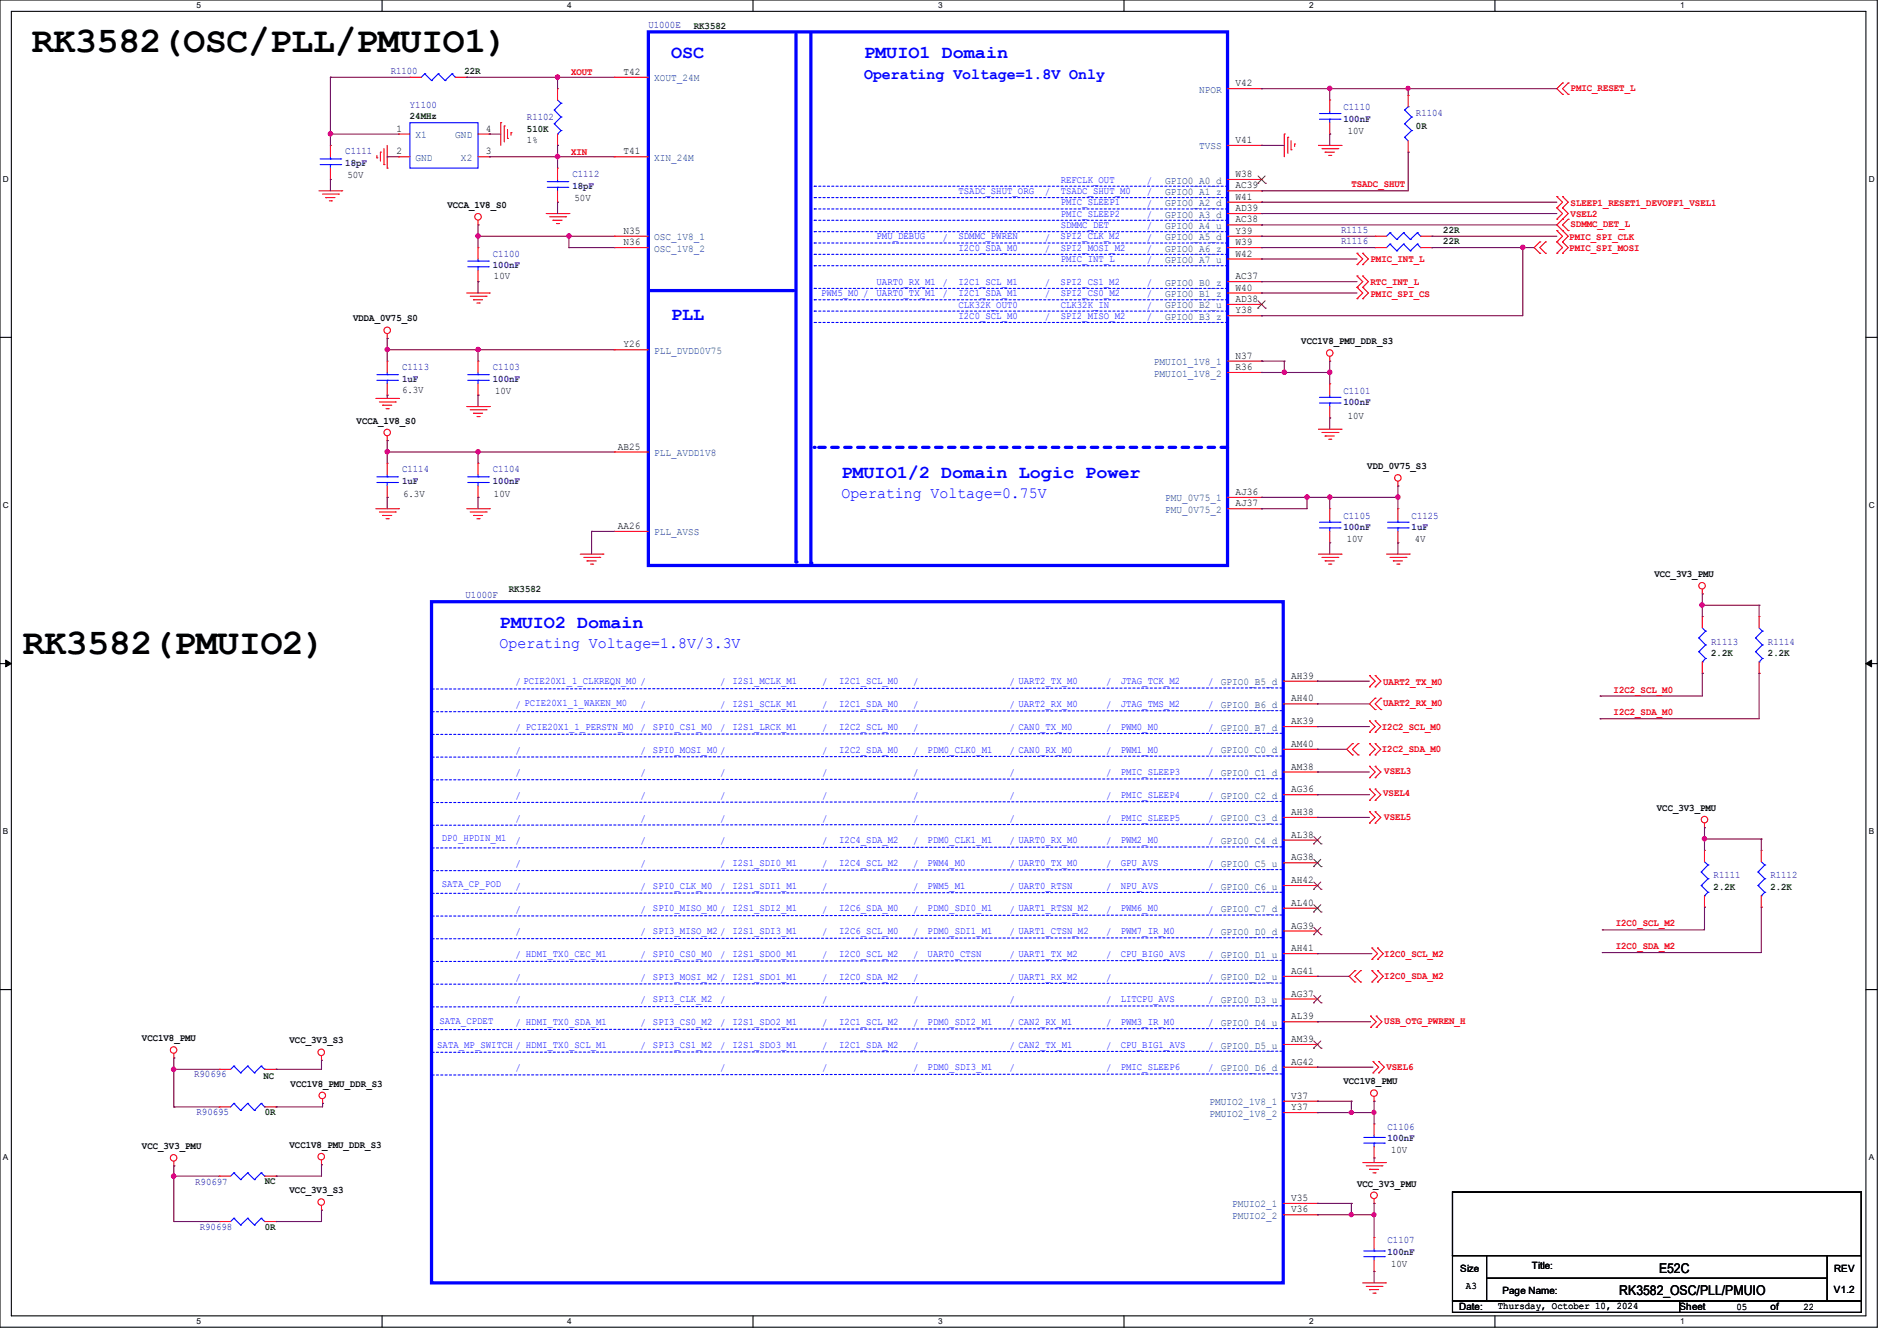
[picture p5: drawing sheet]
<svg xmlns="http://www.w3.org/2000/svg" width="297mm" height="210mm" viewBox="0 0 297 210" stroke-linecap="round" stroke-linejoin="round" font-family="sans-serif">
<path d="M0 0h293.9v207.9h-293.9zM1.8 1.8h290.3v204.3h-290.3z" fill="none" stroke="#000" stroke-width=".17"/>
<g fill="#fff">
<path d="M30.8 .2h.7v1.4h-.7z"/>
<path d="M30.8 206.2h.7v1.4h-.7z"/>
</g>
<path d="M59.8 0v1.8M59.8 206.1v1.8" fill="none" stroke="#000" stroke-width=".17"/>
<g fill="#fff">
<path d="M88.8 .2h.7v1.4h-.7z"/>
<path d="M88.8 206.2h.7v1.4h-.7z"/>
</g>
<path d="M117.9 0v1.8M117.9 206.1v1.8" fill="none" stroke="#000" stroke-width=".17"/>
<g fill="#fff">
<path d="M146.9 .2h.7v1.4h-.7z"/>
<path d="M146.9 206.2h.7v1.4h-.7z"/>
</g>
<path d="M176 0v1.8M176 206.1v1.8" fill="none" stroke="#000" stroke-width=".17"/>
<g fill="#fff">
<path d="M205 .2h.7v1.4h-.7z"/>
<path d="M205 206.2h.7v1.4h-.7z"/>
</g>
<path d="M234.1 0v1.8M234.1 206.1v1.8" fill="none" stroke="#000" stroke-width=".17"/>
<g fill="#fff">
<path d="M263.1 .2h.6v1.4h-.6z"/>
<path d="M263.1 206.2h.6v1.4h-.6z"/>
<path d="M.5 27.3h.9v1.4h-.9z"/>
<path d="M292.6 27.3h.9v1.4h-.9z"/>
<path d="M.5 78.4h.9v1.4h-.9z"/>
<path d="M292.6 78.4h.9v1.4h-.9z"/>
</g>
<path d="M0 52.8h1.8M292.1 52.8h1.8" fill="none" stroke="#000" stroke-width=".17"/>
<g fill="#fff">
<path d="M.5 129.5h.8v1.4h-.8z"/>
<path d="M292.6 129.5h.8v1.4h-.8z"/>
</g>
<path d="M0 103.9h1.8M292.1 103.9h1.8" fill="none" stroke="#000" stroke-width=".17"/>
<path d="M.9 103.4l.9 .5-.9 .5zM292.1 103.9l.9-.5v1z" fill="#000" stroke="#000" stroke-width=".16"/>
<g fill="#fff">
<path d="M.5 180.5h.8v1.4h-.8z"/>
<path d="M292.6 180.5h.8v1.4h-.8z"/>
</g>
<path d="M0 155h1.8M292.1 155h1.8M227.4 186.7h64v9.9h-64zM227.4 196.6h5.3v7.2h-5.3zM232.7 196.6h53.4v3.6h-53.4zM286.1 196.6h5.3v7.2h-5.3zM227.4 203.8h35.6v1.7h-35.6zM232.7 200.2h53.4v3.6h-53.4zM263 203.8h28.4v1.7h-28.4z" fill="none" stroke="#000" stroke-width=".17"/>
<g fill="none" stroke="#f00" stroke-width=".17">
<path d="M64.2 12.1h.1M64.2 12.1h1.8M71.3 12.1h1.8M73.1 12.1h.1M78.4 19.2h.1M78.4 19.2v3.6M79 19.7h.1M79 19.7v2.5M87.3 13.9h.1M87.3 13.9v1.8M208.2 15.7h.1M208.2 15.7v1.7"/>
<path d="M208.2 19.2v1.8M244.6 13h.1M244.6 14.8h.1M244.6 13l-.8 .9 .8 .9M245.5 14.8h.1M245.5 13h.1M245.5 13l-.9 .9 .9 .9M50 29.9h3.5M50.5 30.4h2.5M51 30.9h.1M51 30.9h1.5M51.6 31.5h.3"/>
<path d="M51.7 22.8h.1M51.7 28.1h.1M51.7 22.8v1.8M51.7 26.3v1.8M51.9 31.5h.1M53 30.4h.1M53.5 29.9h.1M59 24.7h.1M59 24.3v.4M59.6 23.8h.1M59.6 23.8v1.4M60.1 25.8h.1"/>
<path d="M60.1 23.3v2.5M60.6 26.3h.1M60.6 22.8v3.5M74.8 35.2h.1M74.8 34.5v.7M79.5 21.7h.1M79.5 20.3v1.4M80 20.8h.1M80 20.8v.4M85.5 33.4h3.6M86.1 34h2.5M86.6 34.5h.1"/>
<path d="M86.6 34.5h1.4M87.1 35h.4M87.3 22.8h.1M87.3 26.3h.1M87.3 31.7h.1M87.3 21v1.8M87.3 26.3v1.8M87.3 29.9v1.8M87.5 35h.1M88.6 34h.1M89.1 33.4h.1M201.1 21h.1"/>
<path d="M201.1 21v3.6M201.6 21.5h.1M201.6 21.5v2.5M202.1 23.5h.1M202.1 22.1v1.4M202.7 22.6h.1M202.7 22.6v.3M206.4 22.8h3.6M207 23.3h2.5M207.5 23.8h.1M207.5 23.8h1.4M208 24.3h.4"/>
<path d="M208.2 21h.1M208.4 24.3h.1M209.5 23.3h.1M210 22.8h.1M212.5 39.7h.1M212.5 39.7l.9 .9-.9 .8M213.4 39.7h.1M213.4 39.7l.8 .9-.8 .8M215.3 37h.1M215.3 38.8h.1M215.3 37h1.8M215.3 38.8h1.8"/>
<path d="M222.4 37h1.8M222.4 38.8h1.8M224.2 37h.1M224.2 38.8h.1M241.1 37.9h.1M241.1 39.7h.1M241.1 37.9l-.9 .9 .9 .9M242 39.7h.1M242 37.9h.1M242 37.9l-.9 .9 .9 .9M243.8 34.3h.1M243.8 32.6h.1"/>
<path d="M243.8 30.8h.1M243.8 37.9h.1M243.8 36.1h.1M243.8 39.7h.1M243.8 32.6l.8 .8-.8 .9M243.8 30.8l.8 .9-.8 .9M243.8 36.1l.8 .9-.8 .9M243.8 37.9l.8 .9-.8 .9M244.6 34.3h.1M244.6 32.6h.1M244.6 30.8h.1M244.6 37.9h.1"/>
<path d="M244.6 36.1h.1M244.6 39.7h.1M244.6 32.6l.9 .8-1.7 1.8 1.7 1.8-.9 .9M244.6 30.8l.9 .9-.9 .9M244.6 37.9l.9 .9-.9 .9M245.5 36.1h.1M245.5 34.3h.1M245.5 34.3l-.9 .9 .9 .9M60.6 53h.1M60.6 56.6h.1M60.6 52.3v.7M60.6 56.6v1.7"/>
<path d="M73.1 45.9h3.5M73.6 46.4h2.5M74.1 46.9h.1M74.1 46.9h1.5M74.7 47.5h.3M74.8 56.6h.1M74.8 56.6v1.7M75 47.5h.1M76.1 46.4h.1M76.6 45.9h.1M208.2 56.6h.1M208.2 55.8v.8"/>
<path d="M212.5 46.8h.1M212.5 45h.1M212.5 41.4h.1M212.5 43.2h.1M212.5 45l.9 .9-.9 .9M212.5 43.2l.9 .9-.9 .9M213.4 46.8h.1M213.4 45h.1M213.4 41.4h.1M213.4 43.2h.1M213.4 45l.8 .9-.8 .9M213.4 43.2l.8 .9-.8 .9"/>
<path d="M58.8 79.7h3.6M58.8 62.4h3.6M59.4 62.9h2.5M59.9 63.5h.1M59.9 63.5h1.4M60.5 64h.3M60.6 69h.1M60.6 61.9h.1M60.6 72.6h.1M60.6 77.9h.1M60.6 60.1v1.8M60.6 68.3v.7"/>
<path d="M60.6 72.6v1.7M60.6 76.1v1.8M60.8 64h.1M61.9 62.9h.1M62.4 79.7h.1M62.4 62.4h.1M73.1 79.7h3.5M73.1 63.7h3.5M73.6 64.2h2.5M74.1 64.7h.1M74.1 64.7h1.5M74.7 65.2h.3"/>
<path d="M74.8 61.9h.1M74.8 60.1v1.8M75 65.2h.1M76.1 64.2h.1M76.6 63.7h.1M76.6 79.7h.1M206.4 67.2h3.6M207 67.7h2.5M207.5 68.3h.1M207.5 68.3h1.4M208 68.8h.4M208.2 60.1h.1"/>
<path d="M208.2 65.4h.1M208.2 60.1v1.8M208.2 63.7v1.7M208.4 68.8h.1M209.5 67.7h.1M210 67.2h.1M218.9 76.1h.1M218.9 79.7h.1M218.9 75.4v.7M218.9 79.7v1.7M59.4 80.2h2.5M59.9 80.7h.1"/>
<path d="M59.9 80.7h1.4M60.5 81.2h.3M60.8 81.2h.1M61.9 80.2h.1M73.6 80.2h2.5M74.1 80.7h.1M74.1 80.7h1.5M74.7 81.2h.3M75 81.2h.1M76.1 80.2h.1M90.8 86.8h3.6M91.4 87.3h2.5"/>
<path d="M91.9 87.8h.1M91.9 87.8h1.4M92.5 88.3h.3M92.8 88.3h.1M93.9 87.3h.1M94.4 86.8h.1M206.4 86.8h3.6M207 87.3h2.5M207.5 87.8h.1M207.5 87.8h1.4M208 88.3h.4M208.4 88.3h.1"/>
<path d="M209.5 87.3h.1M210 86.8h.1M217.1 86.8h3.5M217.6 87.3h2.5M218.1 87.8h.1M218.1 87.8h1.5M218.7 88.3h.3M218.9 85h.1M218.9 83.2v1.8M219 88.3h.1M220.1 87.3h.1M220.6 86.8h.1"/>
<path d="M266.5 93h.1M266.5 92.3v.7M275.4 96.6h.1M275.4 96.6v1.7M211.8 116.5h.1M211.8 118.2h.1M211.8 116.5l-.9 .8 .9 .9M212.6 118.2h.1M212.6 116.5h.1M212.6 116.5l-.8 .8 .8 .9M214.4 107.6h.1M214.4 105.8h.1"/>
<path d="M214.4 114.7h.1M214.4 112.9h.1M214.4 118.2h.1M214.4 116.5h.1M214.4 105.8l.9 .9-.9 .9M214.4 112.9l.9 .9-.9 .9M214.4 116.5l.9 .8-.9 .9M215.3 107.6h.1M215.3 105.8h.1M215.3 109.3h.1M215.3 111.1h.1M215.3 114.7h.1"/>
<path d="M215.3 112.9h.1M215.3 118.2h.1M215.3 116.5h.1M215.3 105.8l.9 .9-.9 .9M215.3 109.3l-.9 .9 .9 .9M215.3 112.9l.9 .9-.9 .9M215.3 116.5l.9 .8-.9 .9M216.2 111.1h.1M216.2 109.3h.1M216.2 109.3l-.9 .9 .9 .9M275.4 105.5h.1M275.4 103.7v1.8"/>
<path d="M214.4 121.8h.1M214.4 120h.1M214.4 128.9h.1M214.4 127.1h.1M214.4 125.3h.1M214.4 123.6h.1M214.4 120l.9 .9-.9 .9M214.4 127.1l.9 .9-.9 .9M214.4 123.6l.9 .9-.9 .8M215.3 121.8h.1M215.3 120h.1M215.3 128.9h.1"/>
<path d="M215.3 127.1h.1M215.3 125.3h.1M215.3 123.6h.1M215.3 120l.9 .9-.9 .9M215.3 127.1l.9 .9-.9 .9M215.3 123.6l.9 .9-.9 .8M266.9 129.6h.1M266.9 133.2h.1M266.9 128.9v.7M266.9 133.2v1.8M212.1 152h.1M212.1 153.8h.1"/>
<path d="M212.1 152l-.9 .9 .9 .9M213 153.8h.1M213 152h.1M213 152l-.9 .9 .9 .9M214.6 159.1h.1M214.6 159.1l.9 .9-.9 .9M214.8 150.2h.1M214.8 148.5h.1M214.8 153.8h.1M214.8 152h.1M214.8 148.5l.9 .9-.9 .8M214.8 152l.9 .9-.9 .9"/>
<path d="M215.5 159.1h.1M215.5 159.1l.9 .9-.9 .9M215.7 150.2h.1M215.7 148.5h.1M215.7 153.8h.1M215.7 152h.1M215.7 148.5l.9 .9-.9 .8M215.7 152l.9 .9-.9 .9M266.9 142.1h.1M266.9 140.3v1.8M27.2 165.7h.1M27.2 165v.7"/>
<path d="M50.3 166.1h.1M50.3 165.4v.7M50.5 172.8h.1M50.5 172.1v.7M214.6 160.9h.1M215 168h.1M215 166.2h.1M215 166.2l.9 .9-.9 .9M215.1 172.5h.1M215.1 176h.1M215.1 171.7v.8M215.1 176v1.8"/>
<path d="M215.1 179.6v1.8M215.5 160.9h.1M215.9 168h.1M215.9 166.2h.1M215.9 166.2l.8 .9-.8 .9M27.2 182.6h.1M27.2 181.9v.7M34.3 191.3h.1M34.3 191.3h1.8M41.4 191.3h1.8M43.2 191.3h.1M50.3 182.4h.1"/>
<path d="M50.3 189.5h.1M50.3 181.7v.7M50.3 188.8v.7M213.4 182.1h3.5M213.9 182.6h2.5M214.4 183.1h.1M214.4 183.1h1.5M215 183.7h.3M215.1 188.5h.1M215.1 181.4h.1M215.1 187.7v.8M215.3 183.7h.1"/>
<path d="M216.4 182.6h.1M216.9 182.1h.1M213.4 200.9h3.5M213.9 201.5h2.5M214.4 202h.1M214.4 202h1.5M215 202.5h.3M215.3 202.5h.1M216.4 201.5h.1M216.9 200.9h.1"/>
<circle cx="74.8" cy="34" r=".51"/>
<circle cx="60.6" cy="51.7" r=".51"/>
<circle cx="208.2" cy="55.3" r=".51"/>
<circle cx="60.6" cy="67.7" r=".51"/>
<circle cx="218.9" cy="74.8" r=".51"/>
<circle cx="266.5" cy="91.7" r=".51"/>
<circle cx="266.9" cy="128.4" r=".51"/>
<circle cx="27.2" cy="164.4" r=".51"/>
<circle cx="50.3" cy="164.8" r=".51"/>
<circle cx="50.5" cy="171.6" r=".51"/>
<circle cx="215.1" cy="171.2" r=".52"/>
<circle cx="27.2" cy="181.3" r=".51"/>
<circle cx="50.3" cy="181.1" r=".51"/>
<circle cx="50.3" cy="188.3" r=".51"/>
<circle cx="215.1" cy="187.2" r=".52"/>
</g>
<g fill="none" stroke="#00f" stroke-width=".17">
<path d="M66.5 11.6h.1M66.5 11.6l-.5 .5M66.5 11.6l1.1 1M67.6 12.6h.1M68.6 11.6h.1M68.6 11.6l-1 1M68.6 11.6l1.1 1M69.7 12.6h.1M70.8 11.6h.1M70.8 11.6l-1.1 1M70.8 11.6l.5 .5M71.3 12.1h.1"/>
<path d="M86.8 17.2h.1M86.8 19.4h.1M86.8 17.2l1 1.1M86.8 19.4l1 1M87.3 15.7l.5 .5M87.8 16.2h.1M87.8 18.3h.1M87.8 16.2l-1 1M87.8 18.3l-1 1.1M206.6 18.7h3.2M206.6 17.8h3.2M208.2 17.8h.1"/>
<path d="M208.2 18.7h.1M208.2 17.4v.4M208.2 18.7v.5M209.8 18.7h.1M209.8 17.8h.1M50.1 25.8h3.2M50.1 24.9h3.2M51.7 24.9h.1M51.7 25.8h.1M51.7 24.6v.3M51.7 25.8v.5M53.3 25.8h.1"/>
<path d="M53.3 24.9h.1M85.7 29.3h3.2M85.7 28.4h3.2M87.3 21h.1M87.3 28.4h.1M87.3 29.3h.1M87.3 28.1v.3M87.3 29.3v.6M87.8 20.4h.1M87.8 20.4l-.5 .6M88.9 29.3h.1M88.9 28.4h.1"/>
<path d="M217.6 36.4h.1M217.6 38.2h.1M217.6 36.4l-.5 .6M217.6 36.4l1.1 1.1M217.6 38.2l-.5 .6M217.6 38.2l1.1 1.1M218.7 37.5h.1M218.7 39.3h.1M219.8 36.4h.1M219.8 38.2h.1M219.8 36.4l-1.1 1.1M219.8 36.4l1 1.1"/>
<path d="M219.8 38.2l-1.1 1.1M219.8 38.2l1 1.1M220.8 37.5h.1M220.8 39.3h.1M221.9 36.4h.1M221.9 38.2h.1M221.9 36.4l-1.1 1.1M221.9 36.4l.5 .6M221.9 38.2l-1.1 1.1M221.9 38.2l.5 .6M222.4 37h.1M222.4 38.8h.1"/>
<path d="M59 59.6h3.2M59 58.7h3.2M60.6 58.7h.1M60.6 59.6h.1M60.6 58.3v.4M60.6 59.6v.5M62.2 59.6h.1M62.2 58.7h.1M73.2 59.6h3.3M73.2 58.7h3.3M74.8 58.7h.1M74.8 59.6h.1"/>
<path d="M74.8 58.3v.4M74.8 59.6v.5M76.5 59.6h.1M76.5 58.7h.1M59 75.6h3.2M59 74.7h3.2M60.6 74.7h.1M60.6 75.6h.1M60.6 74.3v.4M60.6 75.6v.5M62.2 75.6h.1M62.2 74.7h.1"/>
<path d="M206.6 63.1h3.2M206.6 62.2h3.2M208.2 62.2h.1M208.2 63.1h.1M208.2 61.9v.3M208.2 63.1v.6M209.8 63.1h.1M209.8 62.2h.1M217.3 82.7h3.2M217.3 81.8h3.2M218.9 81.8h.1M218.9 82.7h.1"/>
<path d="M218.9 81.4v.4M218.9 82.7v.5M220.5 82.7h.1M220.5 81.8h.1M274.9 99.9h.1M274.9 99.9l1 1.1M275.4 98.3l.5 .5M275.9 98.8h.1M275.9 98.8l-1 1.1M274.9 102.1h.1M274.9 102.1l1 1M275.4 103.7h.1"/>
<path d="M275.9 101h.1M275.9 103.1h.1M275.9 101l-1 1.1M275.9 103.1l-.5 .6M266.4 136.6h.1M266.4 138.7h.1M266.4 136.6l1 1M266.4 138.7l1 1M266.9 135l.5 .5M267.4 135.5h.1M267.4 137.6h.1M267.4 139.7h.1"/>
<path d="M267.4 135.5l-1 1.1M267.4 137.6l-1 1.1M267.4 139.7l-.5 .6M266.9 140.3h.1M213.5 179h3.2M213.5 178.1h3.2M215.1 178.1h.1M215.1 179h.1M215.1 177.8v.3M215.1 179v.6M216.7 179h.1M216.7 178.1h.1"/>
<path d="M36.6 190.8h.1M36.6 190.8l-.5 .5M36.6 190.8l1.1 1.1M37.7 191.9h.1M38.8 190.8h.1M38.8 190.8l-1.1 1.1M38.8 190.8l1 1.1M39.8 191.9h.1M40.9 190.8h.1M40.9 190.8l-1.1 1.1M40.9 190.8l.5 .5M41.4 191.3h.1"/>
</g>
<path d="M101.5 5h90.7v83.6h-90.7z" fill="none" stroke="#00f" stroke-width=".51"/>
<path d="M127.5 46.9h.1M192.2 46.9h-64.7" fill="none" stroke="#00f" stroke-width=".17" stroke-dasharray=".3 .3"/>
<path d="M192.2 70.1h-64.7" fill="none" stroke="#00f" stroke-width=".51" stroke-dasharray="1 1"/>
<circle cx="127.5" cy="70.1" r=".25" fill="#00f" stroke-dasharray="1 1"/>
<g fill="none" stroke="#00f" stroke-width=".17" stroke-dasharray=".3 .3">
<path d="M127.5 29.2h.1M127.5 30.9h.1M127.5 32.7h.1M127.5 34.5h.1M127.5 36.3h.1M127.5 38.1h.1M127.5 39.8h.1M192.2 29.2h-64.7M192.2 30.9h-64.7M192.2 32.7h-64.7M192.2 34.5h-64.7M192.2 36.3h-64.7"/>
<path d="M192.2 38.1h-64.7M192.2 39.8h-64.7M127.5 41.6h.1M127.5 45.2h.1M127.5 48.7h.1M127.5 50.5h.1M192.2 41.6h-64.7M192.2 45.2h-64.7M192.2 48.7h-64.7M192.2 50.5h-64.7"/>
</g>
<path d="M127 5.2v83" fill="none" stroke="#00f" stroke-width=".51"/>
<circle cx="127" cy="88.2" r=".25" fill="#00f"/>
<path d="M124.6 5.3v82.7" fill="none" stroke="#00f" stroke-width=".51"/>
<circle cx="124.6" cy="88" r=".25" fill="#00f"/>
<path d="M101.7 45.5h22.4" fill="none" stroke="#00f" stroke-width=".51"/>
<circle cx="124.1" cy="45.5" r=".25" fill="#00f"/>
<g fill="none" stroke="#f00" stroke-width=".17">
<path d="M96.2 12.1h.1M96.2 12.1h5.3M192.2 13.9h5.3M197.5 13.9h.1M220.5 14.9h.1M220.5 14.9v1.8M62.4 21h.1M62.4 24.6h.1M62.4 24.6h1.8M62.4 21h1.8M74.8 38.8h.1M74.8 24.6h1.8"/>
<path d="M74.8 38.8v1.8M74.8 21h1.8M76.6 24.6h.1M76.6 21h.1M96.2 24.6h.1M96.2 37h.1M96.2 38.8h.1M96.2 38.8h5.3M96.2 24.6h5.3M96.2 37h5.3M192.2 31.7h5.3M192.2 38.8h5.3"/>
<path d="M192.2 28.1h5.3M192.2 33.4h5.3M192.2 29.9h5.3M192.2 37h5.3M192.2 35.2h5.3M192.2 22.8h5.3M197.5 31.7h.1M197.5 38.8h.1M197.5 28.1h.1M197.5 33.4h.1M197.5 29.9h.1M197.5 35.2h.1"/>
<path d="M197.5 37h.1M197.5 22.8h.1M220.5 23.8h.1M220.5 22.1v1.7M74.8 44.1h.1M74.8 42.3v1.8M96.2 54.8h.1M96.2 54.8h5.3M192.2 47.7h5.3M192.2 49.4h5.3M192.2 44.1h5.3M192.2 45.9h5.3"/>
<path d="M192.2 40.6h5.3M192.2 56.6h5.3M192.2 58.3h5.3M197.5 47.7h.1M197.5 49.4h.1M197.5 44.1h.1M197.5 45.9h.1M197.5 40.6h.1M197.5 56.6h.1M197.5 58.3h.1M74.8 72.6h.1M74.8 77.9h.1"/>
<path d="M74.8 72.6v1.7M74.8 76.1v1.8M96.2 70.8h.1M96.2 70.8h5.3M192.2 77.9h5.3M192.2 79.7h5.3M197.5 77.9h.1M197.5 79.7h.1M208.2 79.7h.1M208.2 79.7v1.7M96.2 83.2h.1M96.2 83.2h5.3"/>
<path d="M208.2 85h.1M208.2 83.2v1.8M266.5 96.6h.1M266.5 96.6v1.7M200.9 113.8h5.3M200.9 117.3h5.3M200.9 110.2h5.3M200.9 106.7h5.3M206.2 113.8h.1M206.2 117.3h.1M206.2 110.2h.1M206.2 106.7h.1"/>
<path d="M266.5 105.5h.1M266.5 103.7v1.8M200.9 120.9h5.3M200.9 124.5h5.3M200.9 131.6h5.3M200.9 135.1h5.3M200.9 138.7h5.3M200.9 128h5.3M206.2 120.9h.1M206.2 124.5h.1M206.2 131.6h.1M206.2 135.1h.1"/>
<path d="M206.2 138.7h.1M206.2 128h.1M275.8 133.2h.1M275.8 133.2v1.8M200.9 142.2h5.3M200.9 145.8h5.3M200.9 149.4h5.3M200.9 152.9h5.3M200.9 156.5h5.3M206.2 142.2h.1M206.2 145.8h.1M206.2 149.4h.1"/>
<path d="M206.2 152.9h.1M206.2 156.5h.1M275.8 142.1h.1M275.8 140.3v1.8M34.3 173.4h.1M34.3 167.5h.1M34.3 173.4h1.8M34.3 167.5h1.8M41.4 173.4h1.8M41.4 167.5h1.8M43.2 173.4h.1M43.2 167.5h.1"/>
<path d="M200.9 167.1h5.3M200.9 160h5.3M200.9 163.6h5.3M200.9 172.5h5.3M200.9 174.2h5.3M206.2 167.1h.1M206.2 160h.1M206.2 163.6h.1M206.2 172.5h.1M206.2 174.2h.1M34.3 184.2h.1M34.3 184.2h1.8"/>
<path d="M41.4 184.2h1.8M43.2 184.2h.1M200.9 188.5h5.3M200.9 190.2h5.3M206.2 188.5h.1M206.2 190.2h.1M215.1 193.8h.1M215.1 199.1h.1M215.1 193.8v1.8M215.1 197.4v1.7"/>
</g>
<g fill="none" stroke="#7f3f00" stroke-width=".16">
<path d="M196.9 28.7h.1M197 27.6l1.1 1.1M198.1 27.6l-1.2 1.1M198.1 28.7h.1M196.9 48.3h.1M197 47.1l1.1 1.2M198.1 47.1l-1.2 1.2M198.1 48.3h.1M205.7 132.2h.1M205.7 135.7h.1M205.7 139.3h.1M205.7 131l1.1 1.2"/>
<path d="M205.7 134.6l1.1 1.1M205.7 138.1l1.1 1.2M206.8 131l-1.1 1.2M206.8 134.6l-1.1 1.1M206.8 138.1l-1.1 1.2M206.8 132.2h.1M206.8 135.7h.1M206.8 139.3h.1M205.7 142.8h.1M205.7 146.4h.1M205.7 157.1h.1M205.7 141.7l1.1 1.1"/>
<path d="M205.7 145.2l1.1 1.2M205.7 155.9l1.1 1.2M206.8 141.7l-1.1 1.1M206.8 145.2l-1.1 1.2M206.8 155.9l-1.1 1.2M206.8 142.8h.1M206.8 146.4h.1M206.8 157.1h.1M205.7 164.2h.1M205.7 163l1.1 1.2M206.8 163l-1.1 1.2M206.8 164.2h.1"/>
</g>
<g fill="none" stroke="#00f" stroke-width=".17">
<path d="M64.2 19.2h10.6v7.1h-10.6zM219.9 19.4h.1M219.9 17.2h.1M219.9 19.4l1.1 1M219.9 17.2l1.1 1.1M220.5 16.7h.1M220.5 16.7l-.6 .5M221 18.3h.1M221 18.3l-1.1 1.1M219.9 21.5h.1M219.9 21.5l.6 .6M221 20.4h.1"/>
<path d="M221 20.4l-1.1 1.1M73.2 41.8h3.3M73.2 40.9h3.3M74.8 40.9h.1M74.8 41.8h.1M74.8 40.6v.3M74.8 41.8v.5M76.5 41.8h.1M76.5 40.9h.1M73.2 75.6h3.3M73.2 74.7h3.3M74.8 74.7h.1"/>
<path d="M74.8 75.6h.1M74.8 74.3v.4M74.8 75.6v.5M76.5 75.6h.1M76.5 74.7h.1M206.6 82.7h3.2M206.6 81.8h3.2M208.2 81.8h.1M208.2 82.7h.1M208.2 81.4v.4M208.2 82.7v.5M209.8 82.7h.1"/>
<path d="M209.8 81.8h.1M266 99.9h.1M266 99.9l1 1.1M266.5 98.3l.5 .5M267 98.8h.1M267 98.8l-1 1.1M266 102.1h.1M266 102.1l1 1M266.5 103.7h.1M267 101h.1M267 103.1h.1M267 101l-1 1.1"/>
<path d="M267 103.1l-.5 .6M275.3 136.6h.1M275.3 138.7h.1M275.3 136.6l1 1M275.3 138.7l1 1M275.8 135l.5 .5M276.3 135.5h.1M276.3 137.6h.1M276.3 139.7h.1M276.3 135.5l-1 1.1M276.3 137.6l-1 1.1M276.3 139.7l-.5 .6"/>
<path d="M275.8 140.3h.1M36.6 172.8h.1M36.6 167h.1M36.6 172.8l-.5 .6M36.6 172.8l1.1 1.1M36.6 167l-.5 .5M36.6 167l1.1 1M37.7 173.9h.1M37.7 168h.1M38.8 172.8h.1M38.8 167h.1M38.8 172.8l-1.1 1.1"/>
<path d="M38.8 172.8l1 1.1M38.8 167l-1.1 1M38.8 167l1 1M39.8 173.9h.1M39.8 168h.1M40.9 172.8h.1M40.9 167h.1M40.9 172.8l-1.1 1.1M40.9 172.8l.5 .6M40.9 167l-1.1 1M40.9 167l.5 .5M41.4 173.4h.1"/>
<path d="M41.4 167.5h.1M36.6 183.7h.1M36.6 183.7l-.5 .5M36.6 183.7l1.1 1M37.7 184.7h.1M38.8 183.7h.1M38.8 183.7l-1.1 1M38.8 183.7l1 1M39.8 184.7h.1M40.9 183.7h.1M40.9 183.7l-1.1 1M40.9 183.7l.5 .5"/>
<path d="M41.4 184.2h.1M213.5 196.8h3.2M213.5 195.9h3.2M215.1 195.9h.1M215.1 196.8h.1M215.1 195.6v.3M215.1 196.8v.6M216.7 196.8h.1M216.7 195.9h.1"/>
</g>
<path d="M67.6 94.2h133.3v106.7h-133.3z" fill="none" stroke="#00f" stroke-width=".51"/>
<g fill="none" stroke="#00f" stroke-width=".17" stroke-dasharray=".3 .3">
<path d="M67.6 107.9h.1M67.6 111.5h.1M67.6 115h.1M67.6 118.6h.1M200.7 107.7l-133.1 .2M200.7 111.3l-133.1 .2M200.7 114.9l-133.1 .1M200.7 118.4l-133.1 .2M67.6 122.1h.1M67.6 125.7h.1M67.6 129.2h.1M67.6 132.8h.1"/>
<path d="M67.6 136.4h.1M67.6 139.9h.1M200.7 122l-133.1 .1M200.7 125.5l-133.1 .2M200.7 129.1l-133.1 .1M200.7 132.6l-133.1 .2M200.7 136.2l-133.1 .2M200.7 139.7l-133.1 .2M67.6 143.5h.1M67.6 147h.1M67.6 150.6h.1M67.6 154.1h.1"/>
<path d="M67.6 157.7h.1M200.7 143.3l-133.1 .2M200.7 146.9l-133.1 .1M200.7 150.4l-133.1 .2M200.7 154l-133.1 .1M200.7 157.5l-133.1 .2M67.6 161.2h.1M67.6 164.8h.1M67.6 168.4h.1M200.7 161.1l-133.1 .1M200.7 164.6l-133.1 .2M200.7 168.2l-133.1 .2"/>
</g>
<g fill="none" stroke="#7f003f" stroke-width=".17">
<path d="M51.7 12.1h.1M51.7 12.1v10.7M51.7 12.1h12.5M73.1 12.1h.1M73.1 12.1h23.1M87.3 12.1h.1M87.3 12.1v1.8M197.5 13.9h.1M197.5 13.9h46.3M208.2 13.9h.1M208.2 13.9v1.8M220.5 13.9h.1"/>
<path d="M220.5 13.9v1M51.7 21h.1M51.7 28.1h.1M51.7 28.1v1.8M51.7 21h10.7M60.6 24.6h.1M60.6 24.6h1.8M74.8 37h.1M74.8 35.2h.1M74.8 37h21.4M74.8 35.2v3.6M76.6 21h.1"/>
<path d="M76.6 24.6h.1M76.6 21h1.8M76.6 24.6h19.6M87.3 31.7h.1M87.3 22.8h.1M87.3 24.6h.1M87.3 22.8v3.5M87.3 31.7v1.7M89.1 38.8h.1M89.1 37h.1M89.1 38.8h7.1M89.1 37v1.8"/>
<path d="M197.5 33.4h.1M197.5 31.7h.1M197.5 29.9h.1M197.5 35.2h.1M197.5 37h.1M197.5 38.8h.1M197.5 22.8h.1M197.5 33.4h46.3M197.5 31.7h46.3M197.5 35.2h46.3M197.5 37h17.8M197.5 38.8h17.8"/>
<path d="M197.5 22.8h3.6M208.2 21h.1M208.2 21v1.8M220.5 23.8h.1M220.5 23.8v6.1h-23M224.2 37h.1M224.2 38.8h.1M224.2 37h19.6M224.2 38.8h16M238.4 38.8h.1M238.4 38.8v10.6h-40.9M60.6 53h.1"/>
<path d="M60.6 54.8h.1M60.6 53v3.6M60.6 54.8h35.6M74.8 54.8h.1M74.8 44.1h.1M74.8 44.1v1.8M74.8 54.8v1.8M197.5 58.3h.1M197.5 56.6h.1M197.5 45.9h.1M197.5 40.6h.1M197.5 49.4h.1"/>
<path d="M197.5 44.1h.1M197.5 58.3h10.7M197.5 56.6h3.6M197.5 45.9h15M197.5 40.6h15M197.5 44.1h15M201.1 56.6h.1M201.1 58.3h.1M201.1 56.6v1.7M208.2 58.3h.1M208.2 56.6h.1M208.2 56.6v3.5"/>
<path d="M60.6 69h.1M60.6 77.9h.1M60.6 70.8h.1M60.6 61.9h.1M60.6 70.8h35.6M60.6 61.9v.5M60.6 69v3.6M60.6 77.9v1.8M74.8 70.8h.1M74.8 77.9h.1M74.8 61.9h.1M74.8 61.9v1.8"/>
<path d="M74.8 70.8v1.8M74.8 77.9v1.8M197.5 77.9h.1M197.5 79.7h.1M197.5 77.9h21.4M204.6 77.9h.1M204.6 77.9v1.8h-7.1M208.2 77.9h.1M208.2 65.4h.1M208.2 65.4v1.8M208.2 77.9v1.8M218.9 77.9h.1"/>
<path d="M218.9 76.1h.1M218.9 76.1v3.6M92.6 83.2h.1M92.6 83.2v3.6M92.6 83.2h3.6M208.2 85h.1M208.2 85v1.8M218.9 85h.1M218.9 85v1.8M266.5 93h.1M266.5 94.8h.1M266.5 93v3.6"/>
<path d="M266.5 94.8h8.9M275.4 94.8h.1M275.4 94.8v1.8M206.2 106.7h.1M206.2 110.2h.1M206.2 113.8h.1M206.2 117.3h.1M206.2 106.7h8.2M206.2 110.2h8.2M206.2 113.8h8.2M206.2 117.3h4.7M250.5 109h.1"/>
<path d="M250.5 112.6h.1M266.5 105.5h.1M266.5 105.5v3.5h-16M275.4 105.5h.1M275.4 105.5v7.1h-24.9M206.2 120.9h.1M206.2 128h.1M206.2 124.5h.1M206.2 120.9h8.2M206.2 128h8.2M206.2 124.5h8.2M266.9 129.6h.1"/>
<path d="M266.9 131.4h.1M266.9 129.6v3.6M266.9 131.4h8.9M275.8 131.4h.1M275.8 131.4v1.8M206.2 149.4h.1M206.2 152.9h.1M206.2 149.4h8.6M206.2 152.9h5M250.9 145.6h.1M250.9 149.2h.1M266.9 142.1h.1"/>
<path d="M266.9 142.1v3.5h-16M275.8 142.1h.1M275.8 142.1v7.1h-24.9M27.2 167.5h.1M27.2 173.4h.1M27.2 165.7h.1M27.2 173.4h7.1M27.2 167.5h7.1M27.2 165.7v7.7M43.2 173.4h.1M43.2 167.5h.1M50.3 166.1h.1"/>
<path d="M50.3 166.1v1.4h-7.1M50.5 172.8h.1M50.5 172.8v.6h-7.3M206.2 167.1h.1M206.2 174.2h.1M206.2 172.5h.1M206.2 160h.1M206.2 167.1h8.8M206.2 174.2h8.9M206.2 172.5h5.4M206.2 160h8.4M211.6 172.5h.1"/>
<path d="M211.6 174.2h.1M211.6 172.5v1.7M215.1 172.5h.1M215.1 174.2h.1M215.1 172.5v3.5M27.2 191.3h.1M27.2 184.2h.1M27.2 182.6h.1M27.2 184.2h7.1M27.2 182.6v8.7M27.2 191.3h7.1M43.2 184.2h.1"/>
<path d="M43.2 191.3h.1M50.3 182.4h.1M50.3 189.5h.1M50.3 182.4v1.8h-7.1M50.3 189.5v1.8h-7.1M206.2 190.2h.1M206.2 188.5h.1M206.2 190.2h8.9M206.2 188.5h5.4M211.6 188.5h.1M211.6 190.2h.1M211.6 188.5v1.7"/>
<path d="M215.1 181.4h.1M215.1 188.5h.1M215.1 199.1h.1M215.1 190.2h.1M215.1 181.4v.7M215.1 188.5v5.3M215.1 199.1v1.8"/>
</g>
<g fill="#f0f" stroke="#f0f" stroke-width=".17">
<circle cx="87.3" cy="12.1" r=".34"/>
<circle cx="51.7" cy="21" r=".34"/>
<circle cx="208.2" cy="13.8" r=".34"/>
<circle cx="87.3" cy="24.5" r=".34"/>
<circle cx="208.2" cy="77.9" r=".34"/>
<circle cx="204.6" cy="77.9" r=".34"/>
<circle cx="208.2" cy="58.3" r=".34"/>
<circle cx="201.1" cy="58.3" r=".34"/>
<circle cx="74.8" cy="70.7" r=".34"/>
<circle cx="60.6" cy="70.7" r=".34"/>
<circle cx="60.6" cy="54.7" r=".34"/>
<circle cx="89.1" cy="37" r=".34"/>
<circle cx="74.8" cy="37" r=".34"/>
<circle cx="215.1" cy="190.2" r=".32"/>
<circle cx="211.6" cy="190.2" r=".32"/>
<circle cx="266.9" cy="131.4" r=".34"/>
<circle cx="215.1" cy="174.2" r=".32"/>
<circle cx="211.6" cy="174.2" r=".32"/>
<circle cx="218.9" cy="77.9" r=".34"/>
<circle cx="74.8" cy="54.7" r=".34"/>
<circle cx="220.5" cy="13.8" r=".32"/>
<circle cx="266.5" cy="94.7" r=".34"/>
<circle cx="238.4" cy="38.7" r=".34"/>
<circle cx="27.2" cy="167.5" r=".34"/>
<circle cx="27.2" cy="184.2" r=".34"/>
</g>
<g font-size="5.7">
<text x="5" y="8.1">RK3582(OSC/PLL/PMUIO1)</text>
<text x="3.6" y="102.5">RK3582(PMUIO2)</text>
</g>
<g font-size="2.8" fill="#00f">
<text x="105.1" y="9.1">OSC</text>
<text x="135.3" y="9.1">PMUIO1 Domain</text>
<text x="105.1" y="50">PLL</text>
<text x="131.7" y="74.9">PMUIO1/2 Domain Logic Power</text>
<text x="78.2" y="98.4">PMUIO2 Domain</text>
</g>
<g font-size="2.5" fill="#00f">
<text x="135.3" y="12.3">Operating Voltage=1.8V Only</text>
<text x="131.7" y="78.1">Operating Voltage=0.75V</text>
<text x="78.2" y="101.5">Operating Voltage=1.8V/3.3V</text>
</g>
<g font-size="2.1">
<text x="253.5" y="202.9">RK3582_OSC/PLL/PMUIO</text>
<text x="259.8" y="199.3">E52C</text>
</g>
<g font-size="1.6" fill="#00007f">
<text x="101.5" y="4.4">U1000E</text>
<text x="61.2" y="11.6">R1100</text>
<text x="64.2" y="16.9">Y1100</text>
<text x="210.3" y="17.2">C1110</text>
<text x="82.5" y="18.8">R1102</text>
<text x="210.3" y="19">100nF</text>
<text x="221.7" y="18.1">R1104</text>
<text x="54.1" y="24.2">C1111</text>
<text x="54.1" y="26">18pF</text>
<text x="89.6" y="27.7">C1112</text>
<text x="89.6" y="29.5">18pF</text>
<text x="77.2" y="40.2">C1100</text>
<text x="77.2" y="42">100nF</text>
<text x="210" y="36.4">R1115</text>
<text x="210" y="38.2">R1116</text>
<text x="62.9" y="58">C1113</text>
<text x="62.9" y="59.8">1uF</text>
<text x="77.2" y="58">C1103</text>
<text x="77.2" y="59.8">100nF</text>
<text x="210.3" y="61.7">C1101</text>
<text x="210.3" y="63.5">100nF</text>
<text x="62.9" y="74">C1114</text>
<text x="62.9" y="75.8">1uF</text>
<text x="77.2" y="74">C1104</text>
<text x="77.2" y="75.8">100nF</text>
<text x="210.3" y="81.2">C1105</text>
<text x="210.3" y="83.1">100nF</text>
<text x="221" y="81.2">C1125</text>
<text x="221" y="83.1">1uF</text>
<text x="72.9" y="93.7">U1000F</text>
<text x="267.9" y="101">R1113</text>
<text x="276.8" y="101">R1114</text>
<text x="268.3" y="137.6">R1111</text>
<text x="277.2" y="137.6">R1112</text>
<text x="30.4" y="168.7">R90696</text>
<text x="30.8" y="174.6">R90695</text>
<text x="217.2" y="176.9">C1106</text>
<text x="217.2" y="178.7">100nF</text>
<text x="30.6" y="185.6">R90697</text>
<text x="31.3" y="192.7">R90698</text>
<text x="217.2" y="194.7">C1107</text>
<text x="217.2" y="196.5">100nF</text>
</g>
<g font-size="1.6" fill="#003f00">
<text x="108.6" y="4.5">RK3582</text>
<text x="72.7" y="11.6">22R</text>
<text x="64.2" y="18.7">24MHz</text>
<text x="82.5" y="20.7">510K</text>
<text x="221.7" y="20.3">0R</text>
<text x="226" y="36.5">22R</text>
<text x="226" y="38.3">22R</text>
<text x="79.7" y="92.7">RK3582</text>
<text x="267.9" y="102.8">2.2K</text>
<text x="276.8" y="102.8">2.2K</text>
<text x="268.3" y="139.4">2.2K</text>
<text x="277.2" y="139.4">2.2K</text>
<text x="41.2" y="168.9">NC</text>
<text x="41.4" y="174.6">0R</text>
<text x="41.4" y="185.5">NC</text>
<text x="41.4" y="192.6">0R</text>
</g>
<g font-size="1.6" fill="#f00">
<text x="89.4" y="11.8">XOUT</text>
<text x="245.9" y="14.3">PMIC_RESET_L</text>
<text x="89.4" y="24.2">XIN</text>
<text x="211.6" y="29.3">TSADC_SHUT</text>
<text x="245.9" y="34">VSEL2</text>
<text x="245.9" y="32.2">SLEEP1_RESET1_DEVOFF1_VSEL1</text>
<text x="245.9" y="35.6">SDMMC_DET_L</text>
<text x="214.6" y="41.1">PMIC_INT_L</text>
<text x="245.7" y="37.5">PMIC_SPI_CLK</text>
<text x="245.7" y="39.3">PMIC_SPI_MOSI</text>
<text x="214.6" y="46.4">PMIC_SPI_CS</text>
<text x="214.6" y="44.7">RTC_INT_L</text>
<text x="216.6" y="107.2">UART2_TX_M0</text>
<text x="216.6" y="110.6">UART2_RX_M0</text>
<text x="252.6" y="108.5">I2C2_SCL_M0</text>
<text x="252.6" y="112">I2C2_SDA_M0</text>
<text x="216.4" y="114.3">I2C2_SCL_M0</text>
<text x="216.4" y="117.7">I2C2_SDA_M0</text>
<text x="216.6" y="124.7">VSEL4</text>
<text x="216.7" y="121.3">VSEL3</text>
<text x="216.7" y="128.4">VSEL5</text>
<text x="216.7" y="149.9">I2C0_SCL_M2</text>
<text x="253" y="145.1">I2C0_SCL_M2</text>
<text x="253" y="148.6">I2C0_SDA_M2</text>
<text x="216.7" y="153.3">I2C0_SDA_M2</text>
<text x="216.7" y="160.4">USB_OTG_PWREN_H</text>
<text x="217.1" y="167.5">VSEL6</text>
</g>
<g font-size="1.6">
<text x="97.6" y="11.7">T42</text>
<text x="193.4" y="13.5">V42</text>
<text x="62.1" y="20.6">1</text>
<text x="76.1" y="20.6">4</text>
<text x="82.5" y="22.4">1%</text>
<text x="193.4" y="22.4">V41</text>
<text x="211" y="21">10V</text>
<text x="54.4" y="27.9">50V</text>
<text x="62.1" y="24.2">2</text>
<text x="76.1" y="24.2">3</text>
<text x="97.6" y="24.2">T41</text>
<text x="193.4" y="27.7">W38</text>
<text x="193.4" y="29.5">AC39</text>
<text x="70.1" y="32.6">VCCA_1V8_S0</text>
<text x="90" y="31.5">50V</text>
<text x="193.4" y="31.3">W41</text>
<text x="193.4" y="33.1">AD39</text>
<text x="193.4" y="34.8">AC38</text>
<text x="97.6" y="36.6">N35</text>
<text x="97.6" y="38.4">N36</text>
<text x="193.4" y="40.2">W42</text>
<text x="193.4" y="38.4">W39</text>
<text x="193.4" y="36.6">Y39</text>
<text x="77.3" y="43.7">10V</text>
<text x="193.4" y="47.3">AD38</text>
<text x="193.4" y="43.7">AC37</text>
<text x="193.4" y="45.5">W40</text>
<text x="55.3" y="50.3">VDDA_0V75_S0</text>
<text x="193.4" y="49.1">Y38</text>
<text x="203.7" y="53.9">VCC1V8_PMU_DDR_S3</text>
<text x="97.6" y="54.4">Y26</text>
<text x="193.4" y="56.2">N37</text>
<text x="193.4" y="58">R36</text>
<text x="62.9" y="61.5">6.3V</text>
<text x="77.5" y="61.7">10V</text>
<text x="211" y="65.6">10V</text>
<text x="55.8" y="66.3">VCCA_1V8_S0</text>
<text x="96.7" y="70.4">AB25</text>
<text x="63.1" y="77.8">6.3V</text>
<text x="77.3" y="77.8">10V</text>
<text x="193.4" y="77.5">AJ36</text>
<text x="214.1" y="73.4">VDD_0V75_S3</text>
<text x="96.7" y="82.8">AA26</text>
<text x="193.4" y="79.3">AJ37</text>
<text x="210.9" y="85">10V</text>
<text x="221.5" y="85">4V</text>
<text x="259" y="90.3">VCC_3V3_PMU</text>
<text x="202.1" y="106.3">AH39</text>
<text x="202.1" y="113.4">AK39</text>
<text x="202.1" y="109.9">AH40</text>
<text x="202.1" y="117">AM40</text>
<text x="202.1" y="120.5">AM38</text>
<text x="202.1" y="124.1">AG36</text>
<text x="202.1" y="131.2">AL38</text>
<text x="202.1" y="127.6">AH38</text>
<text x="259.4" y="127">VCC_3V3_PMU</text>
<text x="202.1" y="134.7">AG38</text>
<text x="202.1" y="138.3">AH42</text>
<text x="202.1" y="141.9">AL40</text>
<text x="202.1" y="145.4">AG39</text>
<text x="202.1" y="149">AH41</text>
<text x="202.1" y="152.5">AG41</text>
<text x="202.1" y="159.6">AL39</text>
<text x="202.1" y="156.1">AG37</text>
<text x="22.2" y="163.1">VCC1V8_PMU</text>
<text x="45.3" y="163.4">VCC_3V3_S3</text>
<text x="202.1" y="166.8">AG42</text>
<text x="202.1" y="163.2">AM39</text>
<text x="45.5" y="170.2">VCC1V8_PMU_DDR_S3</text>
<text x="202.1" y="172.1">V37</text>
<text x="202.1" y="173.9">Y37</text>
<text x="210.3" y="169.8">VCC1V8_PMU</text>
<text x="22.2" y="180">VCC_3V3_PMU</text>
<text x="45.3" y="179.8">VCC1V8_PMU_DDR_S3</text>
<text x="212.5" y="185.8">VCC_3V3_PMU</text>
<text x="217.8" y="180.6">10V</text>
<text x="45.3" y="186.9">VCC_3V3_S3</text>
<text x="202.1" y="188.1">V35</text>
<text x="202.1" y="189.9">V36</text>
<text x="217.8" y="198.4">10V</text>
<text x="228.6" y="199.1">Size</text>
<text x="229.5" y="201.8">A3</text>
<text x="235.2" y="202.7">Page Name:</text>
<text x="239.9" y="198.8">Title:</text>
<text x="287.1" y="202.5">V1.2</text>
<text x="287.2" y="199.1">REV</text>
<text x="228.5" y="205.2">Date:</text>
<text x="234.5" y="205">Thursday, October 10, 2024</text>
<text x="263" y="205.2">Sheet</text>
<text x="271.9" y="205.1">05</text>
<text x="277.2" y="205.2">of</text>
<text x="282.4" y="205.1">22</text>
</g>
<g font-size="1.6" fill="#003f7f">
<text x="102.4" y="12.7">XOUT_24M</text>
<text x="187.7" y="14.5">NPOR</text>
<text x="65.1" y="21.6">X1</text>
<text x="71.3" y="21.6">GND</text>
<text x="187.7" y="23.4">TVSS</text>
<text x="65.1" y="25.2">GND</text>
<text x="72.2" y="25.2">X2</text>
<text x="102.4" y="25.2">XIN_24M</text>
<text x="182.4" y="28.7">GPIO0_A0_d</text>
<text x="182.4" y="32.3">GPIO0_A2_d</text>
<text x="182.4" y="34.1">GPIO0_A3_d</text>
<text x="182.4" y="30.5">GPIO0_A1_z</text>
<text x="182.4" y="35.9">GPIO0_A4_u</text>
<text x="102.4" y="37.6">OSC_1V8_1</text>
<text x="102.4" y="39.4">OSC_1V8_2</text>
<text x="182.4" y="41.2">GPIO0_A7_u</text>
<text x="182.4" y="39.4">GPIO0_A6_z</text>
<text x="182.4" y="37.6">GPIO0_A5_d</text>
<text x="182.4" y="44.7">GPIO0_B0_z</text>
<text x="182.4" y="46.5">GPIO0_B1_z</text>
<text x="182.4" y="48.3">GPIO0_B2_u</text>
<text x="182.4" y="50.1">GPIO0_B3_z</text>
<text x="102.4" y="55.4">PLL_DVDD0V75</text>
<text x="180.6" y="57.2">PMUIO1_1V8_1</text>
<text x="180.6" y="59">PMUIO1_1V8_2</text>
<text x="102.4" y="71.4">PLL_AVDD1V8</text>
<text x="102.4" y="83.9">PLL_AVSS</text>
<text x="182.4" y="78.5">PMU_0V75_1</text>
<text x="182.4" y="80.3">PMU_0V75_2</text>
<text x="189.4" y="173.1">PMUIO2_1V8_1</text>
<text x="189.4" y="174.9">PMUIO2_1V8_2</text>
<text x="192.9" y="189.1">PMUIO2_1</text>
<text x="192.9" y="190.9">PMUIO2_2</text>
</g>
<g font-size="1.6" fill="#00f">
<text x="166.1" y="28.6">REFCLK_OUT</text>
<text x="179.6" y="28.8">/</text>
<text x="150.1" y="30.4">TSADC_SHUT_ORG</text>
<text x="163.6" y="30.6">/</text>
<text x="166.1" y="35.7">SDMMC_DET</text>
<text x="166.1" y="34">PMIC_SLEEP2</text>
<text x="166.1" y="32.2">PMIC_SLEEP1</text>
<text x="166.1" y="30.4">TSADC_SHUT_M0</text>
<text x="179.6" y="35.9">/</text>
<text x="179.6" y="34.1">/</text>
<text x="179.6" y="32.3">/</text>
<text x="179.6" y="30.6">/</text>
<text x="137.2" y="37.5">PMU_DEBUG</text>
<text x="147.6" y="37.7">/</text>
<text x="150.1" y="39.3">I2C0_SDA_M0</text>
<text x="150.1" y="37.5">SDMMC_PWREN</text>
<text x="163.6" y="39.5">/</text>
<text x="163.6" y="37.7">/</text>
<text x="166.1" y="37.5">SPI2_CLK_M2</text>
<text x="166.1" y="41.1">PMIC_INT_L</text>
<text x="166.1" y="39.3">SPI2_MOSI_M2</text>
<text x="179.6" y="41.2">/</text>
<text x="179.6" y="39.5">/</text>
<text x="179.6" y="37.7">/</text>
<text x="128.6" y="46.4">PWM5_M0 /</text>
<text x="137.2" y="44.6">UART0_RX_M1 /</text>
<text x="137.2" y="46.4">UART0_TX_M1 /</text>
<text x="150.1" y="44.6">I2C1_SCL_M1</text>
<text x="150.1" y="46.4">I2C1_SDA_M1</text>
<text x="163.6" y="44.8">/</text>
<text x="163.6" y="46.6">/</text>
<text x="166.1" y="44.6">SPI2_CS1_M2</text>
<text x="166.1" y="46.4">SPI2_CS0_M2</text>
<text x="179.6" y="46.6">/</text>
<text x="179.6" y="44.8">/</text>
<text x="150.1" y="48.2">CLK32K_OUT0</text>
<text x="150.1" y="50">I2C0_SCL_M0</text>
<text x="163.6" y="50.1">/</text>
<text x="166.1" y="48.2">CLK32K_IN</text>
<text x="166.1" y="50">SPI2_MISO_M2</text>
<text x="179.6" y="48.3">/</text>
<text x="179.6" y="50.1">/</text>
<text x="80.7" y="107.4">/ PCIE20X1_1_CLKREQN_M0 /</text>
<text x="112.7" y="107.4">/</text>
<text x="114.7" y="107.2">I2S1_MCLK_M1</text>
<text x="128.7" y="107.4">/</text>
<text x="131.4" y="107.2">I2C1_SCL_M0</text>
<text x="143" y="107.4">/</text>
<text x="158.1" y="107.4">/ UART2_TX_M0</text>
<text x="173.2" y="107.4">/</text>
<text x="175.5" y="107.2">JTAG_TCK_M2</text>
<text x="189.2" y="107.4">/ GPIO0_B5_d</text>
<text x="80.7" y="110.9">/ PCIE20X1_1_WAKEN_M0</text>
<text x="100.3" y="110.9">/</text>
<text x="112.7" y="110.9">/</text>
<text x="114.7" y="110.7">I2S1_SCLK_M1</text>
<text x="128.7" y="110.9">/</text>
<text x="131.4" y="110.7">I2C1_SDA_M0</text>
<text x="143" y="110.9">/</text>
<text x="158.1" y="110.9">/ UART2_RX_M0</text>
<text x="173.2" y="110.9">/</text>
<text x="175.5" y="110.7">JTAG_TMS_M2</text>
<text x="189.2" y="110.9">/ GPIO0_B6_d</text>
<text x="80.7" y="114.5">/ PCIE20X1_1_PERSTN_M0 /</text>
<text x="80.7" y="118">/</text>
<text x="100.3" y="118">/</text>
<text x="102.2" y="114.3">SPI0_CS1_M0</text>
<text x="102.2" y="117.9">SPI0_MOSI_M0 /</text>
<text x="112.7" y="114.5">/</text>
<text x="114.7" y="114.3">I2S1_LRCK_M1</text>
<text x="128.7" y="114.5">/</text>
<text x="128.7" y="118">/</text>
<text x="131.4" y="114.3">I2C2_SCL_M0</text>
<text x="131.4" y="117.9">I2C2_SDA_M0</text>
<text x="143" y="114.5">/</text>
<text x="143" y="118">/</text>
<text x="145.2" y="117.9">PDM0_CLK0_M1</text>
<text x="158.1" y="114.5">/ CAN0_TX_M0</text>
<text x="158.1" y="118">/ CAN0_RX_M0</text>
<text x="173.2" y="114.5">/</text>
<text x="173.2" y="118">/</text>
<text x="175.5" y="114.3">PWM0_M0</text>
<text x="175.5" y="117.9">PWM1_M0</text>
<text x="189.2" y="114.5">/ GPIO0_B7_d</text>
<text x="189.2" y="118">/ GPIO0_C0_d</text>
<text x="80.7" y="121.6">/</text>
<text x="80.7" y="125.1">/</text>
<text x="100.3" y="125.1">/</text>
<text x="100.3" y="121.6">/</text>
<text x="112.7" y="125.1">/</text>
<text x="112.7" y="121.6">/</text>
<text x="128.7" y="121.6">/</text>
<text x="128.7" y="125.1">/</text>
<text x="143" y="121.6">/</text>
<text x="143" y="125.1">/</text>
<text x="158.1" y="125.1">/</text>
<text x="158.1" y="121.6">/</text>
<text x="173.2" y="121.6">/</text>
<text x="173.2" y="125.1">/</text>
<text x="175.5" y="121.4">PMIC_SLEEP3</text>
<text x="175.5" y="125">PMIC_SLEEP4</text>
<text x="189.2" y="121.6">/ GPIO0_C1_d</text>
<text x="189.2" y="125.1">/ GPIO0_C2_d</text>
<text x="69.2" y="131.7">DP0_HPDIN_M1</text>
<text x="80.7" y="128.7">/</text>
<text x="100.3" y="128.7">/</text>
<text x="112.7" y="128.7">/</text>
<text x="128.7" y="128.7">/</text>
<text x="143" y="128.7">/</text>
<text x="158.1" y="128.7">/</text>
<text x="173.2" y="128.7">/</text>
<text x="175.5" y="128.5">PMIC_SLEEP5</text>
<text x="189.2" y="128.7">/ GPIO0_C3_d</text>
<text x="80.7" y="132.2">/</text>
<text x="80.7" y="135.8">/</text>
<text x="100.3" y="135.8">/</text>
<text x="100.3" y="132.2">/</text>
<text x="112.7" y="135.8">/</text>
<text x="112.7" y="132.2">/</text>
<text x="114.7" y="135.6">I2S1_SDI0_M1</text>
<text x="128.7" y="132.2">/</text>
<text x="128.7" y="135.8">/</text>
<text x="131.4" y="132.1">I2C4_SDA_M2</text>
<text x="131.4" y="135.6">I2C4_SCL_M2</text>
<text x="143" y="132.2">/</text>
<text x="143" y="135.8">/</text>
<text x="145.2" y="132.1">PDM0_CLK1_M1</text>
<text x="145.2" y="135.6">PWM4_M0</text>
<text x="158.1" y="132.2">/ UART0_RX_M0</text>
<text x="158.1" y="135.8">/ UART0_TX_M0</text>
<text x="173.2" y="132.2">/</text>
<text x="173.2" y="135.8">/</text>
<text x="175.5" y="132.1">PWM2_M0</text>
<text x="175.5" y="135.6">GPU_AVS</text>
<text x="189.2" y="132.2">/ GPIO0_C4_d</text>
<text x="189.2" y="135.8">/ GPIO0_C5_u</text>
<text x="69.2" y="138.8">SATA_CP_POD</text>
<text x="80.7" y="139.4">/</text>
<text x="80.7" y="142.9">/</text>
<text x="100.3" y="142.9">/</text>
<text x="100.3" y="139.4">/</text>
<text x="102.2" y="139.2">SPI0_CLK_M0</text>
<text x="102.2" y="142.7">SPI0_MISO_M0 /</text>
<text x="112.7" y="139.4">/</text>
<text x="114.7" y="139.2">I2S1_SDI1_M1</text>
<text x="114.7" y="142.7">I2S1_SDI2_M1</text>
<text x="128.7" y="139.4">/</text>
<text x="128.7" y="142.9">/</text>
<text x="131.4" y="142.7">I2C6_SDA_M0</text>
<text x="143" y="139.4">/</text>
<text x="143" y="142.9">/</text>
<text x="145.2" y="139.2">PWM5_M1</text>
<text x="145.2" y="142.7">PDM0_SDI0_M1</text>
<text x="158.1" y="139.4">/ UART0_RTSN</text>
<text x="158.1" y="142.9">/ UART1_RTSN_M2</text>
<text x="173.2" y="139.4">/</text>
<text x="173.2" y="142.9">/</text>
<text x="175.5" y="139.2">NPU_AVS</text>
<text x="175.5" y="142.7">PWM6_M0</text>
<text x="189.2" y="139.4">/ GPIO0_C6_u</text>
<text x="189.2" y="142.9">/ GPIO0_C7_d</text>
<text x="80.7" y="146.5">/</text>
<text x="100.3" y="146.5">/</text>
<text x="102.2" y="146.3">SPI3_MISO_M2 /</text>
<text x="102.2" y="149.9">SPI0_CS0_M0</text>
<text x="114.7" y="146.3">I2S1_SDI3_M1</text>
<text x="114.7" y="149.9">I2S1_SDO0_M1</text>
<text x="128.7" y="146.5">/</text>
<text x="131.4" y="146.3">I2C6_SCL_M0</text>
<text x="131.4" y="149.9">I2C0_SCL_M2</text>
<text x="143" y="146.5">/</text>
<text x="145.2" y="146.3">PDM0_SDI1_M1</text>
<text x="145.2" y="149.9">UART0_CTSN</text>
<text x="158.1" y="146.5">/ UART1_CTSN_M2</text>
<text x="173.2" y="146.5">/</text>
<text x="175.5" y="146.3">PWM7_IR_M0</text>
<text x="175.5" y="149.9">CPU_BIG0_AVS</text>
<text x="189.2" y="146.5">/ GPIO0_D0_d</text>
<text x="80.7" y="150">/ HDMI_TX0_CEC_M1</text>
<text x="80.7" y="153.6">/</text>
<text x="100.3" y="153.6">/</text>
<text x="100.3" y="150">/</text>
<text x="102.2" y="153.4">SPI3_MOSI_M2 /</text>
<text x="112.7" y="150">/</text>
<text x="114.7" y="153.4">I2S1_SDO1_M1</text>
<text x="128.7" y="150">/</text>
<text x="128.7" y="153.6">/</text>
<text x="131.4" y="153.4">I2C0_SDA_M2</text>
<text x="143" y="150">/</text>
<text x="143" y="153.6">/</text>
<text x="158.1" y="153.6">/ UART1_RX_M2</text>
<text x="158.1" y="150">/ UART1_TX_M2</text>
<text x="173.2" y="150">/</text>
<text x="173.2" y="153.6">/</text>
<text x="189.2" y="150">/ GPIO0_D1_u</text>
<text x="189.2" y="153.6">/ GPIO0_D2_u</text>
<text x="68.8" y="160.4">SATA_CPDET</text>
<text x="80.7" y="157.1">/</text>
<text x="80.7" y="160.7">/ HDMI_TX0_SDA_M1</text>
<text x="100.3" y="160.7">/</text>
<text x="100.3" y="157.1">/</text>
<text x="102.2" y="157">SPI3_CLK_M2</text>
<text x="102.2" y="160.5">SPI3_CS0_M2</text>
<text x="112.7" y="157.1">/</text>
<text x="112.7" y="160.7">/</text>
<text x="114.7" y="160.5">I2S1_SDO2_M1</text>
<text x="128.7" y="157.1">/</text>
<text x="128.7" y="160.7">/</text>
<text x="131.4" y="160.5">I2C1_SCL_M2</text>
<text x="143" y="157.1">/</text>
<text x="143" y="160.7">/</text>
<text x="145.2" y="160.5">PDM0_SDI2_M1</text>
<text x="158.1" y="157.1">/</text>
<text x="158.1" y="160.7">/ CAN2_RX_M1</text>
<text x="173.2" y="157.1">/</text>
<text x="173.2" y="160.7">/</text>
<text x="175.5" y="157">LITCPU_AVS</text>
<text x="175.5" y="160.5">PWM3_IR_M0</text>
<text x="189.2" y="157.1">/ GPIO0_D3_u</text>
<text x="189.2" y="160.7">/ GPIO0_D4_u</text>
<text x="68.5" y="164.1">SATA_MP_SWITCH / HDMI_TX0_SCL_M1</text>
<text x="80.7" y="167.8">/</text>
<text x="100.3" y="164.2">/</text>
<text x="102.2" y="164.1">SPI3_CS1_M2</text>
<text x="112.7" y="167.8">/</text>
<text x="112.7" y="164.2">/</text>
<text x="114.7" y="164.1">I2S1_SDO3_M1</text>
<text x="128.7" y="167.8">/</text>
<text x="128.7" y="164.2">/</text>
<text x="131.4" y="164.1">I2C1_SDA_M2</text>
<text x="143" y="164.2">/</text>
<text x="143" y="167.8">/</text>
<text x="145.2" y="167.6">PDM0_SDI3_M1</text>
<text x="158.1" y="164.2">/ CAN2_TX_M1</text>
<text x="158.1" y="167.8">/</text>
<text x="173.2" y="167.8">/</text>
<text x="173.2" y="164.2">/</text>
<text x="175.5" y="164.1">CPU_BIG1_AVS</text>
<text x="175.5" y="167.6">PMIC_SLEEP6</text>
<text x="189.2" y="164.2">/ GPIO0_D5_u</text>
<text x="189.2" y="167.8">/ GPIO0_D6_d</text>
</g>
<g font-size="1.3">
<text x="30.8" y="1.3">5</text>
<text x="88.8" y="1.3">4</text>
<text x="146.9" y="1.3">3</text>
<text x="205" y="1.3">2</text>
<text x="263.1" y="1.3">1</text>
<text x=".5" y="28.4">D</text>
<text x="292.6" y="28.4">D</text>
<text x=".5" y="79.5">C</text>
<text x="292.6" y="79.5">C</text>
<text x=".5" y="130.6">B</text>
<text x="292.6" y="130.6">B</text>
<text x=".5" y="181.7">A</text>
<text x="292.6" y="181.7">A</text>
<text x="30.8" y="207.4">5</text>
<text x="88.8" y="207.4">4</text>
<text x="146.9" y="207.4">3</text>
<text x="205" y="207.4">2</text>
<text x="263.1" y="207.4">1</text>
</g>
</svg>
